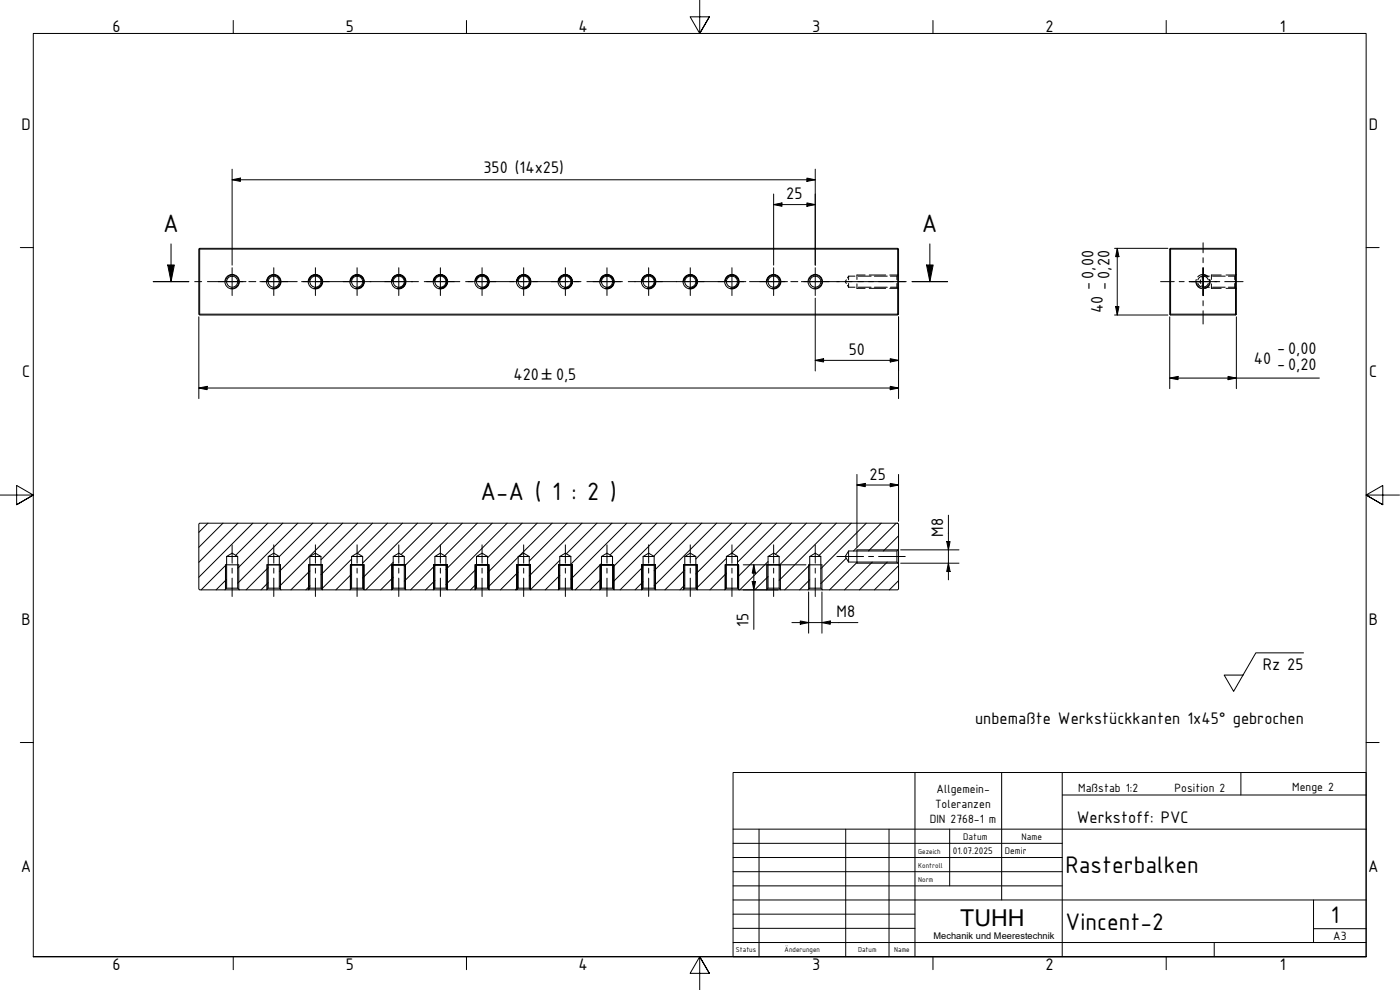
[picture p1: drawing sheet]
<svg xmlns="http://www.w3.org/2000/svg" width="420mm" height="297mm" viewBox="0 0 420 297" stroke-linecap="round" stroke-linejoin="round" font-family="sans-serif">
<!-- layer: Schraffur (ISO) -->
<g fill="none" stroke="#000" stroke-width=".3">
<path d="M62.4 157l-2.7 2.7M66.9 157l-7.2 7.2M71.4 157l-11.7 11.7M75.9 157l-16.2 16.2M80.4 157l-9.7 9.6M84.9 157l-13.6 13.5M89.4 157l-18.1 18M93.9 157l-10.1 10M98.3 157l-14.5 14.5M102.8 157l-19 19M107.3 157l-11 11M111.8 157l-15.5 15.5"/>
<path d="M116.3 157l-9 9M120.8 157l-12 11.9M125.3 157l-16.5 16.4M129.8 157l-9.4 9.4M134.3 157l-13 12.9M138.7 157l-17.4 17.4M143.2 157l-9.7 9.8M147.7 157l-13.9 13.9M152.2 157l-18.4 18.4M156.7 157l-10.4 10.4M161.2 157l-14.9 14.8M165.7 157l-9.7 9.7"/>
<path d="M170.2 157l-11.4 11.3M174.7 157l-15.9 15.8M179.2 157l-9.2 9.2M183.6 157l-12.3 12.3M188.1 157l-16.8 16.8M192.6 157l-9.5 9.5M197.1 157l-13.3 13.3M201.6 157l-17.8 17.8M206.1 157l-9.9 9.9M210.6 157l-14.3 14.2M215.1 157l-18.8 18.7M219.6 157l-10.8 10.7"/>
<path d="M224 157l-15.2 15.2M228.6 157l-9.2 9.2M233 157l-11.7 11.7M237.5 157l-16.2 16.2M242 157l-9.3 9.3M246.5 157l-12.7 12.7M251 157l-17.2 17.1M255.5 157l-9.7 9.7M260 157l-13.7 13.6M264.5 157l-8.4 8.3M269 157l-8.4 8.3M68 173.8l-3.1 3.2"/>
<path d="M68 169.3l-7.6 7.7M80.5 174.8l-2.2 2.2M80.5 170.3l-6.6 6.7M93 175.8l-1.2 1.2M93 171.3l-5.7 5.7M105.5 172.3l-4.7 4.7M105.5 167.8l-8.9 8.9M118 173.2l-3.7 3.8M118 168.7l-8.2 8.3M130.5 174.2l-2.8 2.8M130.5 169.7l-7.3 7.3M143 175.2l-1.8 1.8"/>
<path d="M143 170.7l-6.3 6.3M155.5 176.1l-.8 .9M155.5 171.6l-5.3 5.4M155.5 167.2l-9.2 9.1M168 172.6l-4.4 4.4M168 168.1l-8.8 8.8M180.5 173.6l-3.4 3.4M180.5 169.1l-7.9 7.9M193 174.5l-2.4 2.5M193 170.1l-6.9 6.9M205.5 175.5l-1.4 1.5M205.5 171l-5.9 6"/>
<path d="M218 172l-5 5M218 167.5l-9.1 9.1M230.5 173l-4 4M230.5 168.5l-8.5 8.5M243 174l-3 3M243 169.5l-7.5 7.5M254 167.5l-7.7 7.6M257.3 168.6l-8.3 8.4M261.8 168.6l-8.4 8.4M266.3 168.6l-8.4 8.4M269.7 174.2l-2.8 2.8M269.7 169.7l-7.3 7.3"/>
<path d="M269.7 160.8l-4.6 4.5"/>
</g>
<!-- layer: Verdeckt (ISO) -->
<g fill="none" stroke="#000" stroke-width=".3">
<path d="M254 84l-.3 .5 .3 .6M254.3 85.6l.4 .6M254.7 85.1v1.1M254.7 86.2h1.9M254.7 82.9l-.4 .5M256.6 82.9h-1.9v1.1M257.2 85.2v1.3h2.4M257.6 82.9h3.8M257.6 86.2h3.8M259.6 82.5h-2.4v1.3M260.9 82.5h4.9M260.9 86.5h4.9"/>
<path d="M262.4 82.9h3.9M262.4 86.2h3.9M267 86.5h2.5l.2 .2M267.2 82.9h2M267.2 86.2h2M269.2 85.1v1.1M269.2 86.2l.1 .1M269.3 82.7l-.1 1.3M269.7 82.3l-.2 .2h-2.5M359 83.8a2.1 2.1 0 0 0 1.6 2.8M359.1 84.8l.2 .6 .9 .9M359.5 83.1a2.13 2.13 0 0 1 3.1 0"/>
<path d="M359.5 85a1.66 1.66 0 0 0 1.6 1.2M359.5 84a1.64 1.64 0 0 1 1.6-1.1 1.64 1.64 0 0 1 1.5 1.1M360.4 84l-.3 .5 .3 .6M360.7 82.5l1.2 .2 .5 .4M360.7 85.6l.4 .6M361.1 86.2h1.9M361.1 85.1v1.1M361.1 82.9l-.4 .5M362.6 85a1.66 1.66 0 0 1-1.5 1.2M362.9 83.9a1.93 1.93 0 0 1-1.8 2.6M363 82.9h-1.9v1.1M363.1 83.8a2.11 2.11 0 0 1-1.6 2.8"/>
<path d="M363.6 85.2v1.3h2.9M363.9 82.9h3.8M363.9 86.2h3.8M366.5 82.5h-2.9v1.3M368 82.5h2.9M368 86.5h2.9M368.7 82.9h1.9M368.7 86.2h1.9M370.6 85.1v1.1M370.6 86.2l.1 .1M370.7 82.7l-.1 1.3M370.9 86.5l.2 .2"/>
<path d="M371.1 82.3l-.2 .2"/>
</g>
<!-- layer: Sichtbar (ISO) -->
<g fill="none" stroke="#000" stroke-width=".3">
<path d="M59.8 74.6v19.8M59.9 74.7v-.2h209.5v.2M59.9 74.7v19.8h209.5v-.2M59.9 74.7h209.5M269.4 74.7v19.6M269.5 74.6v19.8M351 74.7l.3-.2h19.5l.3 .2v19.6l-.3 .2h-19.5l-.3-.2zM351.2 74.6l19.6 .1M351.3 74.7v19.6M370.9 74.6v19.8M59.9 94.3h209.5M370.8 94.3l-19.6 .1"/>
<path d="M59.7 157.2l.2-.2h209.5l.3 .2v7.6l-.5 .5h-14.5l-1 1.7 1 1.6h14.5l.5 .5v7.6l-.3 .3h-22.6l-.5-.5v-9.5l-1.6-1-1.7 1v9.5l-.5 .5h-8.2l-.5-.5v-9.5l-1.6-1-1.7 1v9.5l-.5 .5h-8.2l-.5-.5v-9.5l-1.6-1-1.7 1v9.5l-.5 .5h-8.2l-.5-.5v-9.5l-1.6-1-1.7 1v9.5l-.5 .5h-8.2l-.5-.5v-9.5l-1.6-1-1.7 1v9.5l-.5 .5h-8.2l-.5-.5v-9.5l-1.6-1-1.7 1v9.5l-.5 .5h-8.2l-.5-.5v-9.5l-1.6-1-1.7 1v9.5l-.5 .5h-8.2l-.5-.5v-9.5l-1.6-1-1.7 1v9.5l-.5 .5h-8.2l-.5-.5v-9.5l-1.6-1-1.7 1v9.5l-.5 .5h-8.2l-.5-.5v-9.5l-1.6-1-1.7 1v9.5l-.5 .5h-8.2l-.5-.5v-9.5l-1.6-1-1.7 1v9.5l-.5 .5h-8.2l-.5-.5v-9.5l-1.6-1-1.7 1v9.5l-.5 .5h-8.2l-.5-.5v-9.5l-1.6-1-1.7 1v9.5l-.5 .5h-8.2l-.5-.5v-9.5l-1.6-1-1.7 1v9.5l-.5 .5h-8.2l-.5-.5v-9.5l-1.6-1-1.7 1v9.5l-.5 .5h-7.6l-.2-.3zM67.5 177h4.3M67.7 169.5h4M68 167h3.3M68 176.5h3.3M80 177h4.3M80.2 169.5h4M80.5 167h3.3M80.5 176.5h3.3M92.5 177h4.3M92.7 169.5h4M93 167h3.3"/>
<path d="M93 176.5h3.3M105 177h4.3M105.2 169.5h4M105.5 167h3.3M105.5 176.5h3.3M117.5 177h4.3M117.7 169.5h4M118 167h3.3M118 176.5h3.3M130 177h4.3M130.2 169.5h4M130.5 167h3.3"/>
<path d="M130.5 176.5h3.3M142.5 177h4.3M142.7 169.5h4M143 167h3.3M143 176.5h3.3M155 177h4.3M155.2 169.5h4M155.5 167h3.3M155.5 176.5h3.3M167.5 177h4.3M167.7 169.5h4M168 167h3.3"/>
<path d="M168 176.5h3.3M180 177h4.3M180.2 169.5h4M180.5 167h3.3M180.5 176.5h3.3M192.5 177h4.3M192.7 169.5h4M193 167h3.3M193 176.5h3.3M205 177h4.3M205.2 169.5h4M205.5 167h3.3"/>
<path d="M205.5 176.5h3.3M217.5 177h4.3M217.7 169.5h4M218 167h3.3M218 176.5h3.3M230 177h4.3M230.2 169.5h4M230.5 167h3.3M230.5 176.5h3.3M242.5 177h4.3M242.7 169.5h4M243 167h3.3"/>
<path d="M243 176.5h3.3M254.7 165.3v3.3M257.2 165v4M269.2 165.3v3.3M269.7 164.8v4.3"/>
<circle cx="69.7" cy="84.5" r="2.17"/>
<circle cx="69.7" cy="84.5" r="1.66"/>
<circle cx="82.2" cy="84.5" r="2.17"/>
<circle cx="82.2" cy="84.5" r="1.66"/>
<circle cx="94.7" cy="84.5" r="2.17"/>
<circle cx="94.7" cy="84.5" r="1.66"/>
<circle cx="107.2" cy="84.5" r="2.17"/>
<circle cx="107.2" cy="84.5" r="1.66"/>
<circle cx="119.7" cy="84.5" r="2.17"/>
<circle cx="119.7" cy="84.5" r="1.66"/>
<circle cx="132.2" cy="84.5" r="2.17"/>
<circle cx="132.2" cy="84.5" r="1.66"/>
<circle cx="144.7" cy="84.5" r="2.17"/>
<circle cx="144.7" cy="84.5" r="1.66"/>
<circle cx="157.2" cy="84.5" r="2.17"/>
<circle cx="157.2" cy="84.5" r="1.66"/>
<circle cx="169.7" cy="84.5" r="2.17"/>
<circle cx="169.7" cy="84.5" r="1.66"/>
<circle cx="182.2" cy="84.5" r="2.17"/>
<circle cx="182.2" cy="84.5" r="1.66"/>
<circle cx="194.7" cy="84.5" r="2.17"/>
<circle cx="194.7" cy="84.5" r="1.66"/>
<circle cx="207.2" cy="84.5" r="2.17"/>
<circle cx="207.2" cy="84.5" r="1.66"/>
<circle cx="219.7" cy="84.5" r="2.17"/>
<circle cx="219.7" cy="84.5" r="1.66"/>
<circle cx="232.2" cy="84.5" r="2.17"/>
<circle cx="232.2" cy="84.5" r="1.66"/>
<circle cx="244.7" cy="84.5" r="2.17"/>
<circle cx="244.7" cy="84.5" r="1.66"/>
</g>
<!-- layer: Sichtbar schmal (ISO) -->
<g fill="none" stroke="#000" stroke-width=".3">
<path d="M67.7 84.2a2 2 0 0 1 2.3-1.7 2 2 0 0 1 1.6 2.4 2 2 0 0 1-2.3 1.6M80.2 84.2a2 2 0 0 1 2.3-1.7 2 2 0 0 1 1.6 2.4 2 2 0 0 1-2.3 1.6M92.7 84.2a2 2 0 0 1 2.3-1.7 2 2 0 0 1 1.6 2.4 2 2 0 0 1-2.3 1.6M105.2 84.2a2 2 0 0 1 2.3-1.7 2 2 0 0 1 1.6 2.4 2 2 0 0 1-2.3 1.6M117.7 84.2a2 2 0 0 1 2.3-1.7 2 2 0 0 1 1.6 2.4 2 2 0 0 1-2.3 1.6M130.2 84.2a2 2 0 0 1 2.3-1.7 2 2 0 0 1 1.6 2.4 2 2 0 0 1-2.3 1.6M142.7 84.2a2 2 0 0 1 2.3-1.7 2 2 0 0 1 1.6 2.4 2 2 0 0 1-2.3 1.6M155.2 84.2a2 2 0 0 1 2.3-1.7 2 2 0 0 1 1.6 2.4 2 2 0 0 1-2.3 1.6M167.7 84.2a2 2 0 0 1 2.3-1.7 2 2 0 0 1 1.6 2.4 2 2 0 0 1-2.3 1.6M180.2 84.2a2 2 0 0 1 2.3-1.7 2 2 0 0 1 1.6 2.4 2 2 0 0 1-2.3 1.6M192.7 84.2a2 2 0 0 1 2.3-1.7 2 2 0 0 1 1.6 2.4 2 2 0 0 1-2.3 1.6M205.2 84.2a2 2 0 0 1 2.3-1.7 2 2 0 0 1 1.6 2.4 2 2 0 0 1-2.3 1.6"/>
<path d="M217.7 84.2a2 2 0 0 1 2.3-1.7 2 2 0 0 1 1.6 2.4 2 2 0 0 1-2.3 1.6M230.2 84.2a2 2 0 0 1 2.3-1.7 2 2 0 0 1 1.6 2.4 2 2 0 0 1-2.3 1.6M242.7 84.2a2 2 0 0 1 2.3-1.7 2 2 0 0 1 1.6 2.4 2 2 0 0 1-2.3 1.6M67.7 169.5v7.3M71.7 169.5v7.3M80.2 169.5v7.3M84.2 169.5v7.3M92.7 169.5v7.3M96.7 169.5v7.3M105.2 169.5v7.3M109.2 169.5v7.3M117.7 169.5v7.3"/>
<path d="M121.7 169.5v7.3M130.2 169.5v7.3M134.2 169.5v7.3M142.7 169.5v7.3M146.7 169.5v7.3M155.2 169.5v7.3M159.2 169.5v7.3M167.7 169.5v7.3M171.7 169.5v7.3M180.2 169.5v7.3M184.2 169.5v7.3M192.7 169.5v7.3"/>
<path d="M196.7 169.5v7.3M205.2 169.5v7.3M209.2 169.5v7.3M217.7 169.5v7.3M221.7 169.5v7.3M230.2 169.5v7.3M234.2 169.5v7.3M242.7 169.5v7.3M246.7 169.5v7.3M257.2 169h12.3M257.2 165h12.3"/>
</g>
<!-- layer: Schnittlinie (ISO) -->
<g fill="none" stroke="#000" stroke-width=".3">
<path d="M50.3 79.5h2l-1 5zM51.3 73.2v11.3M278.1 79.5h2l-1 5zM279.1 73.2v11.3M46 84.5h10.7M58.4 84.5h2.1M62.3 84.5h10.6M74.7 84.5h2.1M78.5 84.5h10.7M91 84.5h2M94.8 84.5h10.7M107.2 84.5h2.1"/>
<path d="M111.1 84.5h10.6M123.5 84.5h2.1M127.3 84.5h10.7M139.7 84.5h2.1M143.6 84.5h10.7M156 84.5h2.1M159.9 84.5h10.6M172.3 84.5h2.1M176.1 84.5h10.7M188.6 84.5h2M192.4 84.5h10.7M204.8 84.5h2.1"/>
<path d="M208.7 84.5h10.6M221.1 84.5h2.1M224.9 84.5h10.7M237.3 84.5h2.1M241.2 84.5h10.7M253.6 84.5h2.1M257.5 84.5h10.6M269.9 84.5h2.1M273.7 84.5h10.7"/>
</g>
<path d="M50.3 79.5h2l-1 5zM278.1 79.5h2l-1 5z" fill="#000"/>
<!-- layer: Rahmen (ISO) -->
<g fill="none" stroke="#000" stroke-width=".3">
<path d="M70 6.1v3.9M140 6.1v3.9M210 0v10l-2.9-5h5.8l-2.9 5 2.9-5M280 6.1v3.9M350 6.1v3.9M6.1 74.3h3.9M410 74.3h3.9M0 148.5h10l-5-2.8v5.7l5-2.9-5 2.9M420 148.5h-10l5-2.8v5.7l-5-2.9 5 2.9M6.1 222.8h3.9M410 222.8h3.9M10 287v-277h400v277h-400h400"/>
<path d="M70 287v3.9M140 287v3.9M212.9 292l-2.9-5 2.9 5h-5.8l2.9-5v10M280 287v3.9M350 287v3.9"/>
</g>
<!-- layer: Titel (ISO) -->
<g fill="none" stroke="#000" stroke-width=".3">
<path d="M220 231.8h190v55.2h-190zM274.6 231.8v55.2M300.6 231.8v38.2M318.8 238.5h91.2M318.8 231.8v55.2M372.4 231.8v6.7M220 253h98.8M220 257.3h98.8M220 248.8h190M227.8 248.8v38.2M253.8 248.8v38.2M266.8 248.8v38.2"/>
<path d="M285 248.8v17M220 261.5h98.8M220 265.8h98.8M220 270h190M220 274.3h54.6M220 278.5h54.6M394.2 278.6h15.8M394.2 270v12.8M220 282.8h190M364.4 282.8v4.2"/>
</g>
<!-- layer: Mittellinie (ISO) -->
<g fill="none" stroke="#000" stroke-width=".3">
<path d="M251.2 84.5h8M260.7 84.5h1.5M263.7 84.5h8M357.6 84.5h5.5M364.6 84.5h1.5M367.6 84.5h5.5M69.7 163.5v5.5M69.7 170.5v1.5M69.7 173.5v5.5M82.2 163.5v5.5M82.2 170.5v1.5M82.2 173.5v5.5"/>
<path d="M94.7 163.5v5.5M94.7 170.5v1.5M94.7 173.5v5.5M107.2 163.5v5.5M107.2 170.5v1.5M107.2 173.5v5.5M119.7 163.5v5.5M119.7 170.5v1.5M119.7 173.5v5.5M132.2 163.5v5.5M132.2 170.5v1.5M132.2 173.5v5.5"/>
<path d="M144.7 163.5v5.5M144.7 170.5v1.5M144.7 173.5v5.5M157.2 163.5v5.5M157.2 170.5v1.5M157.2 173.5v5.5M169.7 163.5v5.5M169.7 170.5v1.5M169.7 173.5v5.5M182.2 163.5v5.5M182.2 170.5v1.5M182.2 173.5v5.5"/>
<path d="M194.7 163.5v5.5M194.7 170.5v1.5M194.7 173.5v5.5M207.2 163.5v5.5M207.2 170.5v1.5M207.2 173.5v5.5M219.7 163.5v5.5M219.7 170.5v1.5M219.7 173.5v5.5M232.2 163.5v5.5M232.2 170.5v1.5M232.2 173.5v5.5"/>
<path d="M244.7 163.5v5.5M244.7 170.5v1.5M244.7 173.5v5.5M251.2 167h8M260.7 167h1.5M263.7 167h8"/>
</g>
<!-- layer: Mittelpunktmarkierung (ISO) -->
<g fill="none" stroke="#000" stroke-width=".3">
<path d="M361.1 72.8v3M361.1 77.3v1.5M65.5 84.5h8.3M69.7 80.3v8.4M78 84.5h8.3M82.2 80.3v8.4M90.5 84.5h8.3M94.7 80.3v8.4M103 84.5h8.3M107.2 80.3v8.4M115.5 84.5h8.3M119.7 80.3v8.4"/>
<path d="M128 84.5h8.3M132.2 80.3v8.4M140.5 84.5h8.3M144.7 80.3v8.4M153 84.5h8.3M157.2 80.3v8.4M165.5 84.5h8.3M169.7 80.3v8.4M178 84.5h8.3M182.2 80.3v8.4M190.5 84.5h8.3M194.7 80.3v8.4"/>
<path d="M203 84.5h8.3M207.2 80.3v8.4M215.5 84.5h8.3M219.7 80.3v8.4M228 84.5h8.3M232.2 80.3v8.4M240.5 84.5h8.3M244.7 80.3v8.4M348.3 84.5h4.1M353.9 84.5h1.5M361.1 84.5h-4.2h8.3M361.1 80.3v4.2v-4.2"/>
<path d="M361.1 88.7v-4.2v4.2M361.1 90.2v1.5M361.1 93.2v4"/>
</g>
<g fill="none" stroke="#000" stroke-width=".3">
<path d="M69.7 53.9l2.5-.5v1zM69.7 53.9h175M69.7 50.8v28.8M232.2 58.2v21.4M242.2 53.4l2.5 .5-2.5 .5zM244.7 50.8v28.8M232.2 61.4l2.5-.5v1zM232.2 61.4h12.5M242.2 60.9l2.5 .5-2.5 .5zM334.5 74.5h16M335.3 74.5l.5 2.5h-1zM335.3 74.5v20"/>
<path d="M59.7 95.1v24.5M244.7 89.5v21.8M269.7 95.1v24.5M334.5 94.5h16M334.8 92h1l-.5 2.5zM351 95.1v21.5M371.1 95.1v21.5M59.7 116.4l2.5-.5v1zM59.7 116.4h210M244.7 108.1l2.5-.5v1zM244.7 108.1h25M267.2 107.6l2.5 .5-2.5 .5z"/>
<path d="M267.2 115.9l2.5 .5-2.5 .5zM351 113.4l2.5-.5v1zM351 113.4h45M368.6 112.9l2.5 .5-2.5 .5zM257.2 145.5l2.5-.5v1zM257.2 145.5h12.5M257.2 142.4v21.8M267.2 145l2.5 .5-2.5 .5zM269.7 142.4v14M284.6 154.6v19.4M223.1 177h9M223.1 169.5h9"/>
<path d="M225.7 174.5h1l-.5 2.5zM226.2 169.5l.5 2.5h-1zM226.2 169.5v19.4M232.3 177h1.2M232.3 169.5h9.6M242.7 177.6v12.4M246.7 177.6v12.4M270.3 169h17.5M270.3 165h17.5M284.1 162.5h1l-.5 2.5zM284.6 169l.5 2.5h-1zM237.7 186.8h19.8"/>
<path d="M240.2 186.3l2.5 .5-2.5 .5zM246.7 186.8l2.5-.5v1z"/>
</g>
<g fill="#000">
<path d="M69.7 53.9l2.5-.5v1zM242.2 53.4l2.5 .5-2.5 .5zM232.2 61.4l2.5-.5v1zM242.2 60.9l2.5 .5-2.5 .5zM335.3 74.5l.5 2.5h-1zM334.8 92h1l-.5 2.5zM59.7 116.4l2.5-.5v1zM244.7 108.1l2.5-.5v1zM267.2 107.6l2.5 .5-2.5 .5zM267.2 115.9l2.5 .5-2.5 .5zM351 113.4l2.5-.5v1zM368.6 112.9l2.5 .5-2.5 .5z"/>
<path d="M257.2 145.5l2.5-.5v1zM267.2 145l2.5 .5-2.5 .5zM225.7 174.5h1l-.5 2.5zM226.2 169.5l.5 2.5h-1zM284.1 162.5h1l-.5 2.5zM284.6 169l.5 2.5h-1zM240.2 186.3l2.5 .5-2.5 .5zM246.7 186.8l2.5-.5v1z"/>
</g>
<!-- layer: Symbol (ISO) -->
<path d="M391.2 195.9h-14.3l-6.7 11.5-2.8-4.8h5.6" fill="none" stroke="#000" stroke-width=".3"/>
<g font-size="8.1">
<text x="49" y="69.7">A</text>
<text x="276.7" y="69.7">A</text>
<text x="144.2" y="150">A-A ( 1 : 2 )</text>
</g>
<g font-size="7.7">
<text x="319.8" y="261.9">Rasterbalken</text>
<text x="319.8" y="278.9">Vincent-2</text>
<text x="399.4" y="276.8">1</text>
</g>
<text font-size="7" x="288.1" y="277.9">TUHH</text>
<g font-size="5.4">
<text x="33.8" y="9.6">6</text>
<text x="103.8" y="9.6">5</text>
<text x="173.6" y="9.6">4</text>
<text x="243.8" y="9.6">3</text>
<text x="313.8" y="9.6">2</text>
<text x="384.1" y="9.6">1</text>
<text x="6.5" y="38.9">D</text>
<text x="410.8" y="38.9">D</text>
<text x="145.1" y="52">350 (14x25)</text>
<text x="236" y="59.8">25</text>
<text x="327.9" y="87" transform="rotate(-90 327.9 87)">-0,00</text>
<text x="332.7" y="87" transform="rotate(-90 332.7 87)">-0,20</text>
<text x="330.9" y="93.9" transform="rotate(-90 330.9 93.9)">40</text>
<text x="254.7" y="106.5">50</text>
<text x="383.3" y="106">-0,00</text>
<text x="6.6" y="113.2">C</text>
<text x="376.3" y="109.1">40</text>
<text x="383.3" y="110.8">-0,20</text>
<text x="410.9" y="113.2">C</text>
<text x="154.1" y="114.1">420</text>
<text x="166.9" y="114.1">0,5</text>
<text x="261" y="143.9">25</text>
<text x="283" y="161" transform="rotate(-90 283 161)">M8</text>
<text x="251.1" y="185.2">M8</text>
<text x="6.5" y="187.4">B</text>
<text x="224.6" y="188.1" transform="rotate(-90 224.6 188.1)">15</text>
<text x="410.8" y="187.4">B</text>
<text x="379" y="201">Rz 25</text>
<text x="292.7" y="217.2">unbemaßte Werkstückkanten 1x45° gebrochen</text>
<text x="323.2" y="246.8">Werkstoff: PVC</text>
<text x="6.3" y="261.7">A</text>
<text x="410.6" y="261.7">A</text>
<text x="33.8" y="290.9">6</text>
<text x="103.8" y="290.9">5</text>
<text x="173.6" y="290.9">4</text>
<text x="243.8" y="290.9">3</text>
<text x="313.8" y="290.9">2</text>
<text x="384.1" y="290.9">1</text>
</g>
<text font-size="4.6" x="162.6" y="114.1">±</text>
<g font-size="3.9">
<text x="281.1" y="237.9">Allgemein-</text>
<text x="323.6" y="237.5">Maßstab 1:2</text>
<text x="352.5" y="237.6">Position 2</text>
<text x="387.8" y="237.2">Menge 2</text>
<text x="280.6" y="242.4">Toleranzen</text>
<text x="279" y="247">DIN 2768-1 m</text>
<text x="400.1" y="282">A3</text>
</g>
<g font-size="3.1">
<text x="286" y="256.3">01.07.2025</text>
<text x="289.1" y="252">Datum</text>
<text x="301.6" y="256.3">Demir</text>
<text x="306.6" y="252">Name</text>
</g>
<text font-size="2.8" x="280.1" y="281.8">Mechanik und Meerestechnik</text>
<g font-size="2.3">
<text x="275.6" y="256.3">Gezeich</text>
<text x="275.6" y="260.5">Kontroll</text>
<text x="275.6" y="264.8">Norm</text>
<text x="220.8" y="285.7">Status</text>
<text x="235.5" y="285.7">Änderungen</text>
<text x="257.5" y="285.7">Datum</text>
<text x="268.4" y="285.7">Name</text>
</g>
</svg>
